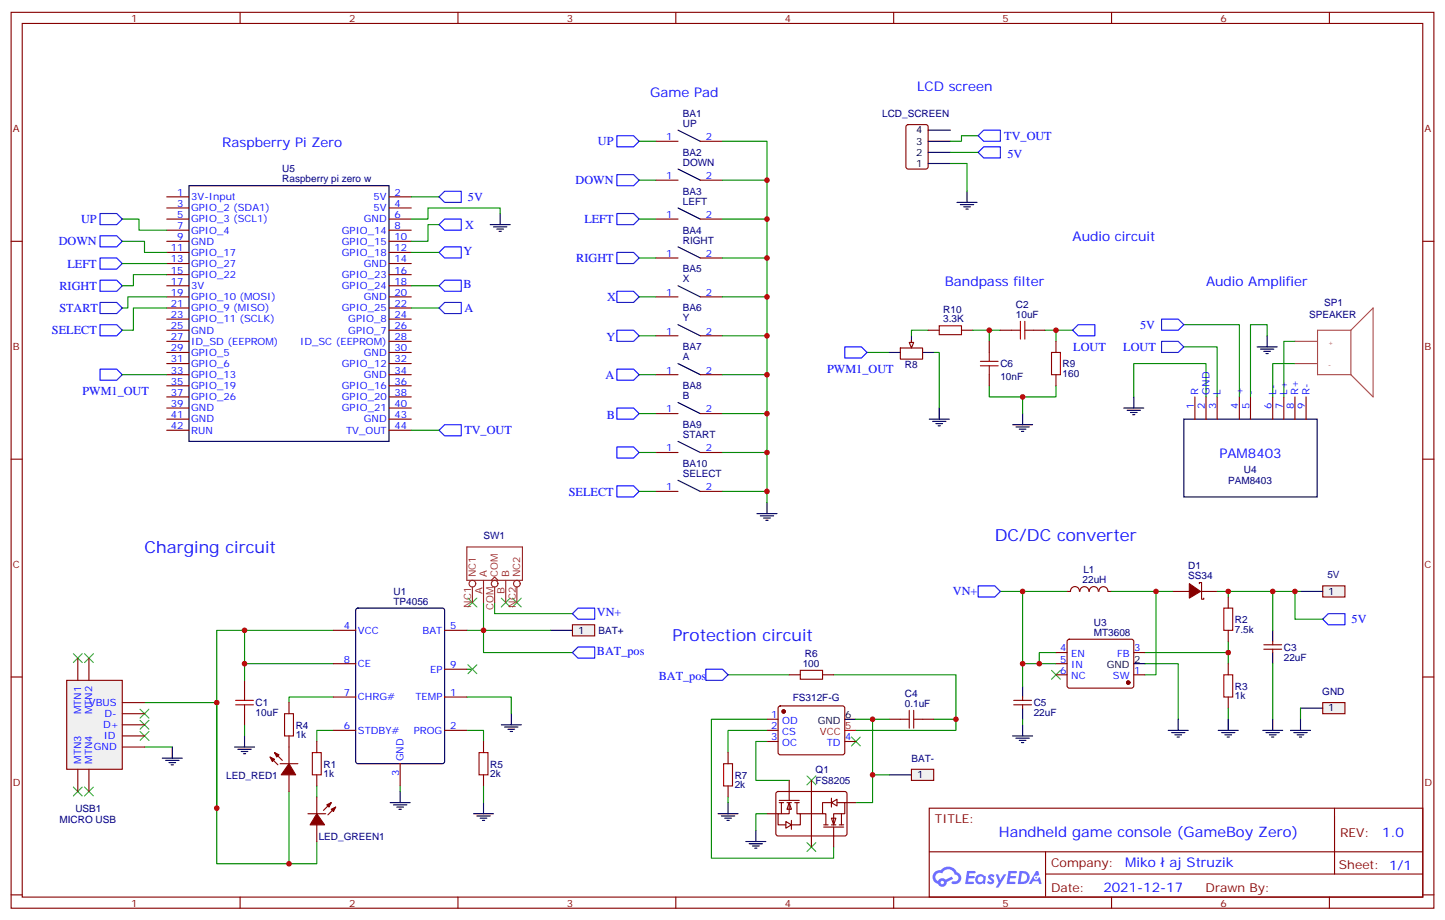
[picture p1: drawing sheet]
<svg xmlns="http://www.w3.org/2000/svg" width="459mm" height="292mm" viewBox="0 0 459 292" stroke-linecap="round" stroke-linejoin="round" font-family="sans-serif">
<g fill="none" stroke="#870000" stroke-width=".35">
<path d="M3.5 3.9h451.6v284.4h-451.6zM7.1 7.4h444.5v277.3h-444.5zM76.2 3.9v3.5M145.3 3.9v3.5M214.5 3.9v3.5M283.6 3.9v3.5M352.8 3.9v3.5M421.9 3.9v3.5M3.5 76.6h3.6M451.6 76.6h3.5M3.5 145.7h3.6M451.6 145.7h3.5"/>
<path d="M3.5 214.9h3.6M451.6 214.9h3.5M294.9 256.5h156.7v28.2h-156.7zM423.5 256.5l.1 20.9M295 270.4h156.4M331.8 277.4h119.6M331.8 270.4v14.1M3.5 284h3.6M76.2 284.7v3.6M145.3 284.7v3.6M214.5 284.7v3.6M283.6 284.7v3.6"/>
<path d="M352.8 284.7v3.6M421.9 284.7v3.6M451.6 284h3.5"/>
</g>
<g fill="#5487ff">
<path d="M313.9 277.7a1.22 1.22 0 0 1 1.7 .2l-.4 .6a.47 .47 0 0 0-.3-.4 .47 .47 0 0 0-.5 .2l.2 .2a1.14 1.14 0 0 1 .7 1.8 1.14 1.14 0 0 1-1.9 0l-.2-.2 .5-.6 .7 .5a.29 .29 0 0 0 .4-.3 .29 .29 0 0 0-.3-.3 1.04 1.04 0 0 1-.6-1.7z"/>
<path d="M306.9 276.4h2.4l.3 .2-.1 .5-1.9 .1-.1 .8h1.5l.4 .4-.4 .4h-1.6l-.2 1.1h1.8l.1 .3-.1 .3-2.7 .1z"/>
<path d="M320.1 276.4l2.6 .2-.1 .5-1.8 .1-.1 .8h1.5l.3 .4-.4 .4h-1.5l-.2 1.1h1.7l.2 .3-.2 .3-2.6 .1z"/>
<path d="M328.8 276.4h.7l.3 1.3-.6 .3a.69 .69 0 0 0-1 .3 .69 .69 0 0 0 .5 .9 .69 .69 0 0 0 .8-.6l.5-.2 .6 2.2h-.8l-.2-.9h-1.7l-.5 .9h-.9z"/>
<path d="M316 277.5h.8l.6 1.8 1.1-1.8h.9l-2.5 4.2h-.9l.9-1.5z"/>
<path d="M323.6 276.4l-.6 4.2h1.4a2.11 2.11 0 0 0 2.4-2.1 2.11 2.11 0 0 0-2.5-2.1zM324.3 277.2a1.43 1.43 0 0 1 1.7 1.6 1.43 1.43 0 0 1-2.1 1.1z"/>
<path d="M309.9 278.1a1.54 1.54 0 0 0-.1 2.1 1.54 1.54 0 0 0 2.2 .1l.6 .3 .3-2.3-.6-.3a1.49 1.49 0 0 0-2.4 .1zM310.2 279.1a.94 .94 0 0 1 1.8 0 .94 .94 0 0 1-1.8 0z"/>
<path d="M296.6 276.8a2.18 2.18 0 0 0 1.1 3.7 1.44 1.44 0 0 0 1.6 .9 1.44 1.44 0 0 0 1.2-1.4l2-1-.4-.8-2 1a1.47 1.47 0 0 0-2.4 .4 1.39 1.39 0 0 1-.7-1.9 1.39 1.39 0 0 1 2-.5 2.12 2.12 0 0 1 2.2-1.3 2.12 2.12 0 0 1 1.9 1.7 1.14 1.14 0 0 1 1.1 1.4 1.14 1.14 0 0 1-1.7 .7 .43 .43 0 0 0-.5 .4 .43 .43 0 0 0 .4 .5 1.98 1.98 0 0 0 2.5-1.2 1.98 1.98 0 0 0-1.2-2.6 3.1 3.1 0 0 0-5.3-.6l-.8 .1zM298.5 280.1a.55 .55 0 0 1 1.1 0 .55 .55 0 0 1-1.1 0z"/>
<circle cx="328.8" cy="278.5" r=".26"/>
</g>
<g fill="none" stroke="#870000" stroke-width=".35">
<path d="M208.1 44.8h7.1M208.1 57.2h7.1M222.2 44.8h7.1M222.2 57.2h7.1M208.1 69.5h7.1M222.2 69.5h7.1M208.1 81.9h7.1M208.1 94.2h7.1M222.2 81.9h7.1M222.2 94.2h7.1M208.1 106.6h7.1M208.1 118.9h7.1"/>
<path d="M222.2 106.6h7.1M222.2 118.9h7.1M208.1 131.3h7.1M222.2 131.3h7.1M208.1 143.6h7.1M208.1 156h7.1M222.2 143.6h7.1M222.2 156h7.1"/>
</g>
<g fill="none" stroke="#000" stroke-width=".35">
<path d="M215.2 41.3l7 3.5M215.2 53.7l7 3.5M215.2 66l7 3.5M215.2 78.4l7 3.5M215.2 90.7l7 3.5M215.2 103l7 3.6M215.2 115.4l7 3.5M215.2 127.7l7 3.6M215.2 140.1l7 3.5M215.2 152.4l7 3.6M243.4 159.5v3.5M240.2 163h6.4"/>
<path d="M241.3 163.7h4.2M242.4 164.4h2.1M243.1 165.1h.7M54.7 237.1v3.5M51.5 240.6h6.4M52.6 241.3h4.2M53.6 242h2.1M54.3 242.7h.7"/>
</g>
<path d="M195.8 43.1h5.3l1.7 1.7-1.7 1.8h-5.3zM195.8 55.4h5.3l1.7 1.8-1.7 1.7h-5.3zM195.8 67.8h5.3l1.7 1.7-1.7 1.8h-5.3zM195.8 92.5h5.3l1.7 1.7-1.7 1.8h-5.3zM195.8 80.1h5.3l1.7 1.8-1.7 1.7h-5.3zM195.8 104.8h5.3l1.7 1.8-1.7 1.7h-5.3zM195.8 117.2h5.3l1.7 1.7-1.7 1.8h-5.3zM195.8 129.5h5.3l1.7 1.8-1.7 1.7h-5.3zM195.8 141.9h5.3l1.7 1.7-1.7 1.8h-5.3zM195.8 154.2h5.3l1.7 1.8-1.7 1.7h-5.3z" fill="none" stroke="#00f" stroke-width=".35"/>
<g fill="none" stroke="#008700" stroke-width=".35">
<path d="M202.8 44.8h5.3M202.8 57.2h5.3M229.3 44.8h14.1v114.7M229.3 57.2h14.1M202.8 69.5h5.3M229.3 69.5h14.1M202.8 81.9h5.3M202.8 94.2h5.3M229.3 81.9h14.1M229.3 94.2h14.1M202.8 106.6h5.3M202.8 118.9h5.3"/>
<path d="M229.3 106.6h14.1M229.3 118.9h14.1M202.8 131.3h5.3M229.3 131.3h14.1M202.8 143.6h5.3M202.8 156h5.3M229.3 143.6h14.1M229.3 156h14.1M45.9 223h22.9v33.5M45.9 237.1h8.8"/>
</g>
<g fill="none" stroke="#3c3" stroke-width=".35">
<path d="M23.3 207.5l2.8 2.8M26.1 207.5l-2.8 2.8M26.8 207.5l2.8 2.8M29.6 207.5l-2.8 2.8M44.4 232.2l2.9 2.8M44.4 228.6l2.9 2.9M44.4 225.1l2.9 2.8M47.3 232.2l-2.9 2.8M47.3 228.6l-2.9 2.9M47.3 225.1l-2.9 2.8M23.3 249.8l2.8 2.8M26.1 249.8l-2.8 2.8"/>
<path d="M26.8 249.8l2.8 2.8M29.6 249.8l-2.8 2.8"/>
</g>
<path d="M21.2 215.9h17.6v28.3h-17.6z" fill="#f0f0f0" stroke="#870000" stroke-width=".35"/>
<path d="M24.7 208.9v7M28.2 208.9v7M77.6 215.9v3.6M38.8 237.1h7.1M38.8 223h7.1M38.8 226.5h7.1M38.8 230h7.1M38.8 233.6h7.1M77.6 226.5v3.5M24.7 244.2v7M28.2 244.2v7" fill="none" stroke="#870000" stroke-width=".35"/>
<path d="M148.5 189.8l2.8 2.9M151.3 189.8l-2.8 2.9M159.1 189.8l2.8 2.9M161.9 189.8l-2.8 2.9M162.6 189.8l2.9 2.9M165.5 189.8l-2.9 2.9M148.5 211l2.8 2.8M151.3 211l-2.8 2.8" fill="none" stroke="#3c3" stroke-width=".35"/>
<path d="M153.5 191.2v15.9h28.2M157 191.2v3.6h24.7M148.2 212.4h1.7M77.6 230v3.6" fill="none" stroke="#008700" stroke-width=".35"/>
<path d="M183.4 193h5.3v3.5h-5.3l-1.7-1.7zM181.7 207.1l1.7-1.7h5.3v3.5h-5.3z" fill="none" stroke="#00f" stroke-width=".35"/>
<path d="M77.6 219.5v2.8M74.8 223.7h5.6M74.8 222.3h5.6M77.6 223.7v2.8" fill="none" stroke="#a10000" stroke-width=".35"/>
<path d="M181.7 198.3h7v3.5h-7z" fill="#f0f0f0" stroke="#870000" stroke-width=".35"/>
<g fill="none" stroke="#000" stroke-width=".35">
<path d="M113.1 193.2l.5-.2h26.8l.7 .4v48.3l-.5 .6-27 .1-.7-.5v-48.2zM174.6 200.1h7.1M74.4 237.1h6.4M75.5 237.8h4.2M76.6 238.5h2.1M77.3 239.2h.7M77.6 233.6v3.5M159.1 230h6.4M160.2 230.8h4.2M161.2 231.5h2.1M161.9 232.2h.7M162.3 226.5v3.5"/>
<path d="M268.1 228.3h3.5M123.8 254.7h6.4M124.9 255.4h4.2M125.9 256.2h2.2M126.6 256.9h.8M127 251.2v3.5M150.3 258.3h6.3M151.3 259h4.3M152.4 259.7h2.1M153.5 254.7v3.6M153.1 260.4h.7"/>
</g>
<g fill="none" stroke="#8c2424" stroke-width=".35">
<path d="M148.2 173.6h17.6v10.6h-17.6zM149.9 186.3v4.9M153.5 184.2v7M155.9 184.2l1.1-1.1 1 1.1M157 186.3v4.9M160.5 184.2v7M164 186.3v4.9"/>
<circle cx="149.9" cy="185.2" r="1.06"/>
<circle cx="157" cy="185.2" r="1.06"/>
<circle cx="164" cy="185.2" r="1.06"/>
</g>
<g fill="none" stroke="#008700" stroke-width=".35">
<path d="M77.6 210.6v5.3M77.6 200.1h28.2M105.8 210.6h-28.2v-10.5h-8.8v74h22.9M148.2 200.1h26.4M231.1 214.2h19.4M264.6 214.2h38.8v14.1h-7.1M105.8 231.8h-5.3v3.5M105.8 221.2h-14.1v1.8M148.2 231.8h5.3v3.5M148.2 221.2h14.1v5.3M303.4 228.3v3.5h-31.8M91.7 251.2v22.9h8.8v-7"/>
<path d="M100.5 249.4v3.6M127 249.4v1.8M153.5 249.4v5.3"/>
</g>
<g fill="none" stroke="#870000" stroke-width=".35">
<path d="M105.8 200.1h7.1M105.8 210.6h7.1M141.1 200.1h7.1M141.1 212.4h7.1M87.1 238.9l2.5 2.4M91.7 223v3.5M91.7 233.6v8.8M100.5 235.3v3.6M105.8 221.2h7.1M105.8 231.8h7.1M141.1 221.2h7.1M141.1 231.8h7.1"/>
<path d="M153.5 235.3v3.6M243.4 231.8h3.5M243.4 228.3h3.5M243.4 235.3h3.5M247.2 224.3l.4-.3h19.8l.5 .3 .2 .5-.1 14.3-.6 .5-20-.1-.5-.6v-14.1zM268.1 235.3h3.5M282.2 228.3h3.6M292.8 228.3h3.5M85.7 240.3l2.5 2.4M88.9 242.4h5.6M91.7 245.9v5.3M97.7 258.3h5.7"/>
<path d="M100.5 245.9v3.5M100.5 253v5.3M105.1 254.7l-2.4 2.5M106.5 256.2l-2.4 2.4M127 242.4v7M153.5 245.9v3.5M100.5 261.8v5.3"/>
</g>
<g fill="#870000" stroke="#870000" stroke-width=".35">
<path d="M100.5 258.3l2.5 3.5h-4.6z"/>
<path d="M105.1 256.9l1.4-.7-.7 1.4z"/>
<path d="M103.7 255.4l1.4-.7-.7 1.5z"/>
<path d="M87.1 238.9l1.4 .7-.7 .7z"/>
<path d="M85.7 240.3l1.4 .7-.7 .7z"/>
<path d="M91.7 242.4l2.1 3.5h-4.5z"/>
<circle cx="248.7" cy="225.8" r=".53"/>
</g>
<path d="M90.3 226.5h2.8v7.1h-2.8zM99.1 238.9h2.9v7h-2.9zM152 238.9h2.9v7h-2.9zM285.8 228.3h2.8M288.6 225.5v5.6M290 228.3h2.8M290 225.5v5.6" fill="none" stroke="#a10000" stroke-width=".35"/>
<path d="M270.2 233.9l2.8 2.8M273 233.9l-2.8 2.8M256.1 246.3l2.8 2.8M258.9 246.3l-2.8 2.8M256.1 267.4l2.8 2.9M258.9 267.4l-2.8 2.9" fill="none" stroke="#3c3" stroke-width=".35"/>
<path d="M268.1 231.8h3.5" fill="none" stroke="#f00" stroke-width=".35"/>
<path d="M289.3 244.2h7v3.5h-7z" fill="#f0f0f0" stroke="#870000" stroke-width=".35"/>
<path d="M227.9 258.3h6.3M229 259h4.2M230 259.7h2.1M231.1 254.7v3.6M282.2 245.9h7.1M230.7 260.4h.7M236.7 267.1h6.4M237.8 267.8h4.2M238.8 268.5h2.1M239.5 269.2h.7M239.9 263.6v3.5" fill="none" stroke="#000" stroke-width=".35"/>
<path d="M243.4 231.8h-12.3v7.1M243.4 228.3h-17.6v44.1h38.8v-3.5M243.4 235.3h-3.5v12.4h10.6M271.6 228.3h5.3v26.4h-5.3M276.9 228.3h5.3M231.1 253v1.7M243.4 258.3h-3.5v5.3M276.9 245.9h5.3" fill="none" stroke="#008700" stroke-width=".35"/>
<g fill="#fff" stroke="#870000" stroke-width=".35">
<path d="M250.5 254.7l.7 2.2h-1.4z"/>
<path d="M249.4 260.7l1.8 1.1-1.8 1.1z"/>
</g>
<path d="M243.4 258.3h3.5M247.3 254h6.3M247.3 254.7h1.4M248 254.7v3.6M249.8 254.7h1.4M250.5 254.7v3.6h-3.6v3.5h2.5M250.5 247.7v6.3M252.2 254.7h1.4M252.9 254.7v3.6h1.1v3.5h-2.8M257.5 247.7v3.5M251.2 260.4v2.8" fill="none" stroke="#870000" stroke-width=".35"/>
<g fill="#fff" stroke="#870000" stroke-width=".35">
<path d="M263.9 259.7h1.4l-.7 2.1z"/>
<path d="M263.9 254.7l1.7-1v2.1z"/>
</g>
<g fill="none" stroke="#870000" stroke-width=".35">
<path d="M338.7 187.7h1M339.8 187.7a1.41 1.41 0 0 1 1.4-1.5 1.41 1.41 0 0 1 1.4 1.5M342.8 187.7a1.41 1.41 0 0 1 1.4-1.5 1.41 1.41 0 0 1 1.4 1.5M345.7 187.7a1.41 1.41 0 0 1 1.5-1.5 1.41 1.41 0 0 1 1.4 1.5M348.8 187.7a1.41 1.41 0 0 1 1.4-1.5 1.41 1.41 0 0 1 1.4 1.5M351.7 187.7h1.1M372.2 187.7h5.3M380.6 185.2v-.3h.8v5.3h.7v-.4M381 187.7h5.3M250.5 214.2h3.5M261.1 214.2h3.5M401.1 206.1h5.7"/>
<path d="M401.1 204.6h5.7M403.9 203.6v1M403.9 206.1v1M231.1 238.9v3.5M321.7 223.7h5.7M321.7 222.3h5.7M324.6 221.2v1.1M324.6 223.7v1.1M231.1 249.4v3.6M246.5 251.4l.4-.2 21.5 .1 .4 .6v13l-.7 .4h-21.4l-.5-.7v-12.7zM254 258.3h7.1M257.5 251.2v17.7"/>
<path d="M263.9 254.7h-2.8v3.6h1v3.5M263.9 253.3v2.9M265.6 254.7h2.5v3.6h-3.5v3.5M267.1 258.3v3.5M268.1 254.7h3.5M261.4 262.5h6.4M261.4 261.8h1.4M263.9 261.8h1.4M264.6 262.5v6.4M266.3 261.8h1.5"/>
</g>
<path d="M254 212.8h7.1v2.8h-7.1zM229.7 242.4h2.8v7h-2.8z" fill="none" stroke="#a10000" stroke-width=".35"/>
<path d="M224 212.4h5.3l1.8 1.8-1.8 1.7h-5.3z" fill="none" stroke="#00f" stroke-width=".35"/>
<path d="M333.7 212.8l2.8 2.8M336.5 212.8l-2.8 2.8" fill="none" stroke="#3c3" stroke-width=".35"/>
<path d="M324.6 217.7v3.5M403.9 200.1v3.5M403.9 207.1v3.5M324.6 224.8v3.5" fill="none" stroke="#000" stroke-width=".35"/>
<path d="M377.5 185.2l3.5 2.5-3.5 2.1z" fill="#870000" stroke="#870000" stroke-width=".35"/>
<path d="M317.5 187.7h7.1" fill="none" stroke="#008700" stroke-width=".35"/>
<path d="M419.8 223h7.1v3.5h-7.1z" fill="#f0f0f0" stroke="#870000" stroke-width=".35"/>
<path d="M412.7 224.8h7.1" fill="none" stroke="#000" stroke-width=".35"/>
<path d="M419.8 185.9h7.1v3.6h-7.1z" fill="#f0f0f0" stroke="#870000" stroke-width=".35"/>
<g fill="none" stroke="#000" stroke-width=".35">
<path d="M282.2 111.9h3.6M289.3 106.6v3.5M292.8 111.9h3.5M294.9 133h6.4M296 133.7h4.2M297 134.4h2.2M297.7 135.1h.7M298.1 129.5v3.5M412.7 187.7h7.1M359.8 210.6h3.6M321.4 233.6h6.3M322.4 234.3h4.3"/>
<path d="M323.5 235h2.1M324.2 235.7h.7M324.6 230v3.6M370.8 231.8h6.3M371.8 232.5h4.3M372.9 233.2h2.1M373.6 233.9h.7M373.9 228.3v3.5M386.6 231.8h6.4M387.7 232.5h4.2M388.8 233.2h2.1M389.5 233.9h.7"/>
<path d="M389.8 228.3v3.5M400.8 231.8h6.3M401.8 232.5h4.2M402.9 233.2h2.1M403.6 233.9h.7M403.9 228.3v3.5M409.6 231.8h6.3M410.6 232.5h4.3M411.7 233.2h2.1M412.4 233.9h.7M412.7 228.3v3.5"/>
</g>
<g fill="none" stroke="#008700" stroke-width=".35">
<path d="M275.2 111.9h7M294.6 104.8h-5.3v1.8M296.3 111.9h1.8v17.6M338.7 187.7h-14.1v22.9M352.8 187.7h14.1v26.5h-3.5M366.9 187.7h5.3M386.3 187.7h3.5v1.8M389.8 187.7h14.1v12.4M403.9 187.7h8.8M335.1 207.1h-5.3v3.5M335.1 210.6h-10.5v7.1M363.4 207.1h26.4v3.5"/>
<path d="M363.4 210.6h10.5v17.7M389.8 203.6v3.5M403.9 210.6v17.7M324.6 228.3v1.7M389.8 224.8v3.5M412.7 224.8v3.5"/>
</g>
<circle cx="358.1" cy="216.6" r=".53" fill="#870000" stroke="#870000" stroke-width=".35"/>
<path d="M285.8 110.5h7v3.5h-7zM289.3 108v1.7M389.8 189.5v3.5M335.1 214.2h3.6M335.1 207.1h3.6M335.1 210.6h3.6M338.9 203.1l.5-.2h19.7l.5 .2 .2 .5v14.4l-.7 .4-20-.1-.4-.6v-14.1zM359.8 214.2h3.6M359.8 207.1h3.6M389.8 200.1v3.5M389.8 210.6v3.6M389.8 221.2v3.6" fill="none" stroke="#870000" stroke-width=".35"/>
<path d="M388.4 193h2.8v7.1h-2.8zM388.4 214.2h2.8v7h-2.8z" fill="none" stroke="#a10000" stroke-width=".35"/>
<path d="M310.4 185.9h5.3l1.8 1.8-1.8 1.8h-5.3z" fill="none" stroke="#00f" stroke-width=".35"/>
<path d="M288.6 108.7h1.4l-.7 1.8z" fill="#f0f0f0" stroke="#870000" stroke-width=".35"/>
<g fill="none" stroke="#008700" stroke-width=".35">
<path d="M301.6 51.9h5.3v8.8M301.6 48.4h8.8M310.4 43.1h-5.2v1.7h-3.6M38.8 69.5h5.3v3.6h8.8M38.8 76.6h7.1v3.5h7M130.5 62.5h8.8M139.3 71.3h-3.5v5.3h-5.3M158.7 67.8v-1.8h-22.9v3.5h-5.3M38.8 83.6h14.1M52.9 87.2h-10.6v3.5h-3.5M52.9 94.2h-12.3v3.6h-1.8M52.9 97.8h-10.6v7h-3.5"/>
<path d="M130.5 80.1h8.8M130.5 90.7h8.8M130.5 97.8h8.8M38.8 118.9h14.1M308.7 104.8h5.3M317.5 104.8h-3.5v3.5M331.6 104.8h3.5v3.5M335.1 104.8h5.3M375.7 103h17.6v23M375.7 110.1h10.6v15.9M402.2 106.6v-3.6h-5.3v23M411 108.3h-3.5v17.7"/>
<path d="M411 115.4h-7.1v10.6M130.5 136.6h8.8M314 122.4v3.6h21.1v-3.6M324.6 126v5.3M359.8 126v-10.6h23v10.6M411 187.7v8.8h8.8"/>
</g>
<path d="M411 108.3h6.9M411 115.4h6.9M428.7 104.8h-10.5v14.1h10.5M428.7 104.8v14.1M428.7 104.8l7.1-7v28.2l-7.1-7.1" fill="none" stroke="#a64a4a" stroke-width=".35"/>
<g fill="none" stroke="#000" stroke-width=".35">
<path d="M60 58.9h63.5v81.2h-63.5zM294.6 51.9h7M294.6 48.4h7M294.6 44.8h7M294.6 41.3h7M155.6 71.3h6.3M156.6 72h4.3M157.7 72.7h2.1M158.4 73.4h.7M158.7 67.8v3.5M303.7 64.2h6.4M304.8 64.9h4.2"/>
<path d="M305.9 65.7h2.1M306.6 66.4h.7M306.9 60.7v3.5M399 110.1h6.3M400 110.8h4.3M401.1 111.5h2.1M401.8 112.2h.7M402.2 106.6v3.5M321.4 134.8h6.3M322.4 135.5h4.3M323.5 136.2h2.1M324.2 136.9h.7"/>
<path d="M324.6 131.3v3.5M356.7 129.5h6.3M357.7 130.2h4.2M358.8 130.9h2.1M359.5 131.6h.7M359.8 126v3.5M375.7 133h42.3v24.7h-42.3z"/>
</g>
<g fill="none" stroke="#00f" stroke-width=".35">
<path d="M310.4 48.4l1.8-1.8h5.3v3.5h-5.3zM310.4 43.1l1.8-1.8h5.3v3.5h-5.3zM31.7 74.8h5.3l1.8 1.8-1.8 1.8h-5.3zM31.7 67.8h5.3l1.8 1.7-1.8 1.8h-5.3zM139.3 62.5l1.8-1.8h5.3v3.5h-5.3zM139.3 71.3l1.8-1.8h5.3v3.6h-5.3zM31.7 88.9h5.3l1.8 1.8-1.8 1.8h-5.3zM31.7 96h5.3l1.8 1.8-1.8 1.7h-5.3zM31.7 81.9h5.3l1.8 1.7-1.8 1.8h-5.3zM139.3 97.8l1.8-1.8h5.3v3.5h-5.3zM139.3 90.7l1.8-1.8h5.3v3.6h-5.3zM139.3 80.1l1.8-1.7h5.3v3.5h-5.3z"/>
<path d="M31.7 117.2h5.3l1.8 1.7-1.8 1.8h-5.3zM31.7 103h5.3l1.8 1.8-1.8 1.8h-5.3zM268.1 110.1h5.3l1.8 1.8-1.8 1.7h-5.3zM342.2 103h5.3v3.6h-5.3l-1.8-1.8zM368.7 101.3h5.2l1.8 1.7-1.8 1.8h-5.2zM368.7 108.3h5.2l1.8 1.8-1.8 1.8h-5.2zM139.3 136.6l1.8-1.8h5.3v3.5h-5.3zM419.8 196.5l1.8-1.7h5.3v3.5h-5.3z"/>
</g>
<g fill="none" stroke="#870000" stroke-width=".35">
<path d="M287.7 39.8l.5-.3h5.7l.6 .5 .1 13-.5 .6-5.9 .1-.6-.5-.1-12.9zM52.9 62.5h7.1M52.9 66h7.1M52.9 69.5h7.1M52.9 73.1h7.1M52.9 76.6h7.1M123.5 62.5h7M123.5 66h7M123.5 69.5h7M123.5 73.1h7M123.5 76.6h7M52.9 80.1h7.1"/>
<path d="M52.9 83.6h7.1M52.9 87.2h7.1M52.9 90.7h7.1M52.9 94.2h7.1M52.9 97.8h7.1M123.5 80.1h7M123.5 83.6h7M123.5 87.2h7M123.5 90.7h7M123.5 94.2h7M123.5 97.8h7M52.9 104.8h7.1"/>
<path d="M52.9 101.3h7.1M52.9 108.3h7.1M52.9 111.9h7.1M52.9 115.4h7.1M52.9 118.9h7.1M123.5 104.8h7M123.5 101.3h7M123.5 108.3h7M123.5 111.9h7M123.5 115.4h7M123.5 118.9h7M294.6 104.8h3.5"/>
<path d="M305.2 104.8h3.5M314 108.3v3.6M314 118.9v3.5M317.5 104.8h3.5M328.1 104.8h3.5M335.1 108.3v3.6M335.1 118.9v3.5M52.9 122.4h7.1M52.9 126h7.1M52.9 129.5h7.1M52.9 133h7.1M52.9 136.6h7.1"/>
<path d="M123.5 122.4h7M123.5 126h7M123.5 129.5h7M123.5 133h7M123.5 136.6h7M379.2 126v7M382.8 126v7M386.3 126v7M393.3 126v7M396.9 126v7M403.9 126v7M407.5 126v7"/>
<path d="M411 126v7M414.5 126v7"/>
</g>
<path d="M298.1 103.4h7.1v2.8h-7.1zM311.1 116.1h5.7M311.1 114.7h5.7M314 111.9v2.8M314 116.1v2.8M321 104.8h2.8M323.8 102v5.6M325.3 102v5.6M325.3 104.8h2.8M333.7 111.9h2.8v7h-2.8z" fill="none" stroke="#a10000" stroke-width=".35"/>
<g fill="#c00">
<circle cx="68.8" cy="223" r=".88"/>
<circle cx="68.8" cy="256.5" r=".88"/>
<circle cx="153.5" cy="200.1" r=".88"/>
<circle cx="77.6" cy="210.6" r=".88"/>
<circle cx="243.4" cy="156" r=".88"/>
<circle cx="243.4" cy="143.6" r=".88"/>
<circle cx="243.4" cy="131.3" r=".88"/>
<circle cx="243.4" cy="118.9" r=".88"/>
<circle cx="243.4" cy="106.6" r=".88"/>
<circle cx="243.4" cy="94.2" r=".88"/>
<circle cx="243.4" cy="81.9" r=".88"/>
<circle cx="243.4" cy="69.5" r=".88"/>
<circle cx="243.4" cy="57.2" r=".88"/>
<circle cx="303.4" cy="228.3" r=".88"/>
<circle cx="276.9" cy="228.3" r=".88"/>
<circle cx="276.9" cy="245.9" r=".88"/>
<circle cx="77.6" cy="200.1" r=".88"/>
<circle cx="91.7" cy="274.1" r=".88"/>
<circle cx="324.6" cy="187.7" r=".88"/>
<circle cx="324.6" cy="210.6" r=".88"/>
<circle cx="403.9" cy="187.7" r=".88"/>
<circle cx="389.8" cy="187.7" r=".88"/>
<circle cx="389.8" cy="207.1" r=".88"/>
<circle cx="366.9" cy="187.7" r=".88"/>
<circle cx="329.8" cy="210.6" r=".88"/>
<circle cx="324.6" cy="126" r=".88"/>
<circle cx="335.1" cy="104.8" r=".88"/>
<circle cx="314" cy="104.8" r=".88"/>
<circle cx="411" cy="187.7" r=".88"/>
</g>
<g font-size="5.3" fill="#00f">
<text x="315.7" y="171.8">DC/DC converter</text>
<text x="45.9" y="175.4">Charging circuit</text>
<text x="213.4" y="203.6">Protection circuit</text>
</g>
<text font-size="4.6" fill="#00f" x="317" y="265.5">Handheld game console (GameBoy Zero)</text>
<g font-size="4.2" fill="#00f">
<text x="291" y="29">LCD screen</text>
<text x="206.4" y="30.7">Game Pad</text>
<text x="70.6" y="46.6">Raspberry Pi Zero</text>
<text x="340.4" y="76.6">Audio circuit</text>
<text x="299.9" y="90.7">Bandpass filter</text>
<text x="382.8" y="90.7">Audio Amplifier</text>
<text x="387" y="145.3">PAM8403</text>
<text x="438.7" y="265.8">1.0</text>
<text x="357.1" y="275.3">Miko</text>
<text x="371.1" y="275.3">aj Struzik</text>
<text x="350.2" y="283.1">2021-12-17</text>
</g>
<g font-size="3.9" fill="#00f">
<text x="189.8" y="46.1">UP</text>
<text x="318.7" y="44.4">TV_OUT</text>
<text x="319.7" y="50.2">5V</text>
<text x="182.7" y="58.5">DOWN</text>
<text x="148.5" y="63.7">5V</text>
<text x="25.7" y="70.8">UP</text>
<text x="185.5" y="70.8">LEFT</text>
<text x="18.6" y="77.9">DOWN</text>
<text x="147.6" y="72.6">X</text>
<text x="147.1" y="80.9">Y</text>
<text x="182.9" y="83.2">RIGHT</text>
<text x="21.4" y="85">LEFT</text>
<text x="18.9" y="92">RIGHT</text>
<text x="147.1" y="91.5">B</text>
<text x="192.7" y="95.5">X</text>
<text x="18.8" y="99.1">START</text>
<text x="147.4" y="99">A</text>
<text x="16.5" y="106.1">SELECT</text>
<text x="361.8" y="104.3">5V</text>
<text x="192.5" y="108.3">Y</text>
<text x="340.6" y="111.4">LOUT</text>
<text x="356.5" y="111.4">LOUT</text>
<text x="262.5" y="118.5">PWM1_OUT</text>
<text x="26.1" y="125.5">PWM1_OUT</text>
<text x="192.1" y="120.2">A</text>
<text x="147.4" y="137.8">TV_OUT</text>
<text x="192.6" y="133">B</text>
<text x="180.5" y="157.3">SELECT</text>
<text x="302.4" y="189">VN+</text>
<text x="189.5" y="195.6">VN+</text>
<text x="429" y="197.8">5V</text>
<text x="189.5" y="208">BAT_pos</text>
<text x="209.1" y="215.8">BAT_pos</text>
</g>
<g font-size="3.9" fill="#800">
<text x="296.7" y="261.1">TITLE:</text>
<text x="425.3" y="265.8">REV:</text>
<text x="333.6" y="275.3">Company:</text>
<text x="425" y="275.9">Sheet: 1/1</text>
<text x="333.6" y="283">Date:</text>
<text x="382.6" y="283.1">Drawn By:</text>
</g>
<g font-size="3.2" fill="#800">
<text x="41.6" y="6.9">1</text>
<text x="110.8" y="6.9">2</text>
<text x="179.9" y="6.9">3</text>
<text x="249.1" y="6.9">4</text>
<text x="318.2" y="6.9">5</text>
<text x="387.3" y="6.9">6</text>
<text x="4.1" y="42">A</text>
<text x="452.1" y="42">A</text>
<text x="4.1" y="111.2">B</text>
<text x="452.1" y="111.2">B</text>
<text x="4.1" y="180.3">C</text>
<text x="452.1" y="180.3">C</text>
<text x="4.1" y="249.4">D</text>
<text x="452.1" y="249.4">D</text>
<text x="41.6" y="287.7">1</text>
<text x="110.8" y="287.7">2</text>
<text x="179.9" y="287.7">3</text>
<text x="249.1" y="287.7">4</text>
<text x="318.2" y="287.7">5</text>
<text x="387.3" y="287.7">6</text>
</g>
<g font-size="3.2" fill="#000080">
<text x="216.7" y="40.3">UP</text>
<text x="216.7" y="37.1">BA1</text>
<text x="280" y="37.1">LCD_SCREEN</text>
<text x="216.7" y="52.6">DOWN</text>
<text x="216.7" y="49.4">BA2</text>
<text x="89.6" y="57.7">Raspberry pi zero w</text>
<text x="89.6" y="54.5">U5</text>
<text x="216.7" y="64.9">LEFT</text>
<text x="216.7" y="61.8">BA3</text>
<text x="216.7" y="77.3">RIGHT</text>
<text x="216.7" y="74.1">BA4</text>
<text x="216.7" y="89.6">X</text>
<text x="216.7" y="86.5">BA5</text>
<text x="216.7" y="102">Y</text>
<text x="216.7" y="98.8">BA6</text>
<text x="299.4" y="99.3">R10</text>
<text x="322.4" y="100.9">10uF</text>
<text x="322.4" y="97.7">C2</text>
<text x="415.5" y="100.8">SPEAKER</text>
<text x="420.2" y="97.2">SP1</text>
<text x="299.4" y="102.3">3.3K</text>
<text x="216.7" y="111.2">BA7</text>
<text x="216.7" y="114.3">A</text>
<text x="287.2" y="116.9">R8</text>
<text x="317.5" y="116.5">C6</text>
<text x="337.3" y="119.7">160</text>
<text x="337.3" y="116.5">R9</text>
<text x="216.7" y="123.5">BA8</text>
<text x="317.5" y="120.7">10nF</text>
<text x="216.7" y="126.7">B</text>
<text x="216.7" y="135.9">BA9</text>
<text x="216.7" y="139">START</text>
<text x="216.7" y="148.2">BA10</text>
<text x="216.7" y="151.4">SELECT</text>
<text x="389.8" y="153.6">PAM8403</text>
<text x="394.8" y="150">U4</text>
<text x="153.4" y="171.2">SW1</text>
<text x="343.6" y="185.1">22uH</text>
<text x="343.8" y="181.9">L1</text>
<text x="377.1" y="183.8">SS34</text>
<text x="377.1" y="180.6">D1</text>
<text x="421.3" y="183.6">5V</text>
<text x="124.9" y="191.9">TP4056</text>
<text x="124.9" y="188.9">U1</text>
<text x="391.9" y="197.8">R2</text>
<text x="190" y="201.3">BAT+</text>
<text x="347.1" y="201.8">MT3608</text>
<text x="347.1" y="198.6">U3</text>
<text x="391.9" y="200.8">7.5k</text>
<text x="255.4" y="208.5">R6</text>
<text x="407.5" y="209.7">22uF</text>
<text x="407.5" y="206.5">C3</text>
<text x="254.8" y="211.8">100</text>
<text x="287.2" y="221.2">C4</text>
<text x="391.9" y="219">R3</text>
<text x="419.7" y="220.6">GND</text>
<text x="81.1" y="227.3">10uF</text>
<text x="81.1" y="224.2">C1</text>
<text x="251.6" y="222.4">FS312F-G</text>
<text x="287.2" y="224.4">0.1uF</text>
<text x="328.1" y="227.3">22uF</text>
<text x="328.1" y="224.2">C5</text>
<text x="391.9" y="222">1k</text>
<text x="93.8" y="231.3">R4</text>
<text x="93.8" y="234.4">1k</text>
<text x="102.7" y="243.7">R1</text>
<text x="155.6" y="243.7">R5</text>
<text x="258.9" y="245.3">Q1</text>
<text x="289.3" y="241.8">BAT-</text>
<text x="71.8" y="247.1">LED_RED1</text>
<text x="102.7" y="246.7">1k</text>
<text x="155.6" y="246.7">2k</text>
<text x="233.2" y="250.2">2k</text>
<text x="233.2" y="247.2">R7</text>
<text x="258.8" y="248.8">FS8205</text>
<text x="23.9" y="257.6">USB1</text>
<text x="18.9" y="261.2">MICRO USB</text>
<text x="101.2" y="266.5">LED_GREEN1</text>
</g>
<g font-size="3.2" fill="#00f">
<text x="211.4" y="44.5">1</text>
<text x="224" y="44.5">2</text>
<text x="211.4" y="56.8">1</text>
<text x="224" y="56.8">2</text>
<text x="56.2" y="62.1">1</text>
<text x="56.2" y="65.7">3</text>
<text x="60.7" y="63.5">3V-Input</text>
<text x="118.6" y="63.5">5V</text>
<text x="125.2" y="62.1">2</text>
<text x="125.2" y="65.7">4</text>
<text x="56.2" y="69.2">5</text>
<text x="60.7" y="67.1">GPIO_2 (SDA1)</text>
<text x="60.7" y="70.6">GPIO_3 (SCL1)</text>
<text x="115.5" y="70.6">GND</text>
<text x="118.6" y="67.1">5V</text>
<text x="125.2" y="69.2">6</text>
<text x="211.4" y="69.2">1</text>
<text x="224" y="69.2">2</text>
<text x="56.2" y="72.7">7</text>
<text x="56.2" y="76.2">9</text>
<text x="60.7" y="74.1">GPIO_4</text>
<text x="60.7" y="77.6">GND</text>
<text x="108.5" y="74.1">GPIO_14</text>
<text x="108.5" y="77.6">GPIO_15</text>
<text x="125.2" y="72.7">8</text>
<text x="125.2" y="76.2">10</text>
<text x="54.2" y="79.8">11</text>
<text x="54.2" y="83.3">13</text>
<text x="60.7" y="81.2">GPIO_17</text>
<text x="108.5" y="81.2">GPIO_18</text>
<text x="125.2" y="79.8">12</text>
<text x="125.2" y="83.3">14</text>
<text x="211.4" y="81.5">1</text>
<text x="224" y="81.5">2</text>
<text x="54.2" y="86.8">15</text>
<text x="60.7" y="84.7">GPIO_27</text>
<text x="60.7" y="88.2">GPIO_22</text>
<text x="108.5" y="88.2">GPIO_23</text>
<text x="115.5" y="84.7">GND</text>
<text x="125.2" y="86.8">16</text>
<text x="54.2" y="90.3">17</text>
<text x="54.2" y="93.9">19</text>
<text x="60.7" y="91.8">3V</text>
<text x="60.7" y="95.3">GPIO_10 (MOSI)</text>
<text x="108.5" y="91.8">GPIO_24</text>
<text x="115.5" y="95.3">GND</text>
<text x="125.2" y="90.3">18</text>
<text x="125.2" y="93.9">20</text>
<text x="211.4" y="93.9">1</text>
<text x="224" y="93.9">2</text>
<text x="54.2" y="97.4">21</text>
<text x="54.2" y="100.9">23</text>
<text x="60.7" y="98.8">GPIO_9 (MISO)</text>
<text x="108.5" y="98.8">GPIO_25</text>
<text x="125.2" y="97.4">22</text>
<text x="125.2" y="100.9">24</text>
<text x="54.2" y="104.5">25</text>
<text x="54.2" y="108">27</text>
<text x="60.7" y="102.3">GPIO_11 (SCLK)</text>
<text x="60.7" y="105.9">GND</text>
<text x="110.5" y="102.3">GPIO_8</text>
<text x="110.5" y="105.9">GPIO_7</text>
<text x="125.2" y="104.5">26</text>
<text x="125.2" y="108">28</text>
<text x="211.4" y="106.2">1</text>
<text x="224" y="106.2">2</text>
<text x="54.2" y="111.5">29</text>
<text x="60.7" y="109.4">ID_SD (EEPROM)</text>
<text x="60.7" y="112.9">GPIO_5</text>
<text x="95.3" y="109.4">ID_SC (EEPROM)</text>
<text x="115.5" y="112.9">GND</text>
<text x="125.2" y="111.5">30</text>
<text x="54.2" y="115">31</text>
<text x="54.2" y="118.6">33</text>
<text x="60.7" y="116.5">GPIO_6</text>
<text x="60.7" y="120">GPIO_13</text>
<text x="108.5" y="116.5">GPIO_12</text>
<text x="115.5" y="120">GND</text>
<text x="125.2" y="115">32</text>
<text x="125.2" y="118.6">34</text>
<text x="211.4" y="118.6">1</text>
<text x="224" y="118.6">2</text>
<text x="54.2" y="122.1">35</text>
<text x="54.2" y="125.6">37</text>
<text x="60.7" y="123.5">GPIO_19</text>
<text x="108.5" y="123.5">GPIO_16</text>
<text x="125.2" y="122.1">36</text>
<text x="125.2" y="125.6">38</text>
<text x="380.3" y="125.3" transform="rotate(-90 380.3 125.3)">R</text>
<text x="383.8" y="125.3" transform="rotate(-90 383.8 125.3)">GND</text>
<text x="387.3" y="125.3" transform="rotate(-90 387.3 125.3)">L</text>
<text x="394.4" y="125.3" transform="rotate(-90 394.4 125.3)">+</text>
<text x="397.9" y="125.3" transform="rotate(-90 397.9 125.3)">-</text>
<text x="405" y="125.3" transform="rotate(-90 405 125.3)">L-</text>
<text x="408.5" y="125.3" transform="rotate(-90 408.5 125.3)">L+</text>
<text x="412" y="125.3" transform="rotate(-90 412 125.3)">R+</text>
<text x="415.6" y="125.3" transform="rotate(-90 415.6 125.3)">R-</text>
<text x="54.2" y="129.2">39</text>
<text x="60.7" y="127">GPIO_26</text>
<text x="60.7" y="130.6">GND</text>
<text x="108.5" y="127">GPIO_20</text>
<text x="108.5" y="130.6">GPIO_21</text>
<text x="125.2" y="129.2">40</text>
<text x="211.4" y="130.9">1</text>
<text x="224" y="130.9">2</text>
<text x="378.9" y="129.8" transform="rotate(-90 378.9 129.8)">1</text>
<text x="382.4" y="129.8" transform="rotate(-90 382.4 129.8)">2</text>
<text x="385.9" y="129.8" transform="rotate(-90 385.9 129.8)">3</text>
<text x="393" y="129.8" transform="rotate(-90 393 129.8)">4</text>
<text x="396.5" y="129.8" transform="rotate(-90 396.5 129.8)">5</text>
<text x="403.6" y="129.8" transform="rotate(-90 403.6 129.8)">6</text>
<text x="407.1" y="129.8" transform="rotate(-90 407.1 129.8)">7</text>
<text x="410.6" y="129.8" transform="rotate(-90 410.6 129.8)">8</text>
<text x="414.2" y="129.8" transform="rotate(-90 414.2 129.8)">9</text>
<text x="54.2" y="132.7">41</text>
<text x="54.2" y="136.2">42</text>
<text x="60.7" y="134.1">GND</text>
<text x="60.7" y="137.6">RUN</text>
<text x="109.9" y="137.6">TV_OUT</text>
<text x="115.5" y="134.1">GND</text>
<text x="125.2" y="132.7">43</text>
<text x="125.2" y="136.2">44</text>
<text x="211.4" y="143.3">1</text>
<text x="224" y="143.3">2</text>
<text x="211.4" y="155.6">1</text>
<text x="224" y="155.6">2</text>
<text x="109.1" y="199.7">4</text>
<text x="113.6" y="201.1">VCC</text>
<text x="134.1" y="201.1">BAT</text>
<text x="142.9" y="199.7">5</text>
<text x="336.5" y="206.8">4</text>
<text x="340" y="208.5">EN</text>
<text x="354.5" y="208.5">FB</text>
<text x="360" y="206.8">3</text>
<text x="109.1" y="210.3">8</text>
<text x="113.6" y="211.7">CE</text>
<text x="136.5" y="213.5">EP</text>
<text x="142.9" y="212.1">9</text>
<text x="336.5" y="210.3">5</text>
<text x="336.5" y="213.8">6</text>
<text x="340" y="212.1">IN</text>
<text x="340" y="215.6">NC</text>
<text x="353.2" y="215.6">SW</text>
<text x="360" y="213.8">1</text>
<text x="109.1" y="220.9">7</text>
<text x="142.9" y="220.9">1</text>
<text x="25.8" y="226.7" transform="rotate(-90 25.8 226.7)">MTN1</text>
<text x="28.2" y="224">VBUS</text>
<text x="29.3" y="226.7" transform="rotate(-90 29.3 226.7)">MTN2</text>
<text x="33.2" y="227.6">D-</text>
<text x="113.6" y="222.3">CHRG#</text>
<text x="131.9" y="222.3">TEMP</text>
<text x="244.8" y="227.9">1</text>
<text x="32.7" y="231.1">D+</text>
<text x="109.1" y="231.5">6</text>
<text x="113.6" y="232.9">STDBY#</text>
<text x="131.3" y="232.9">PROG</text>
<text x="142.9" y="231.5">2</text>
<text x="244.8" y="231.5">2</text>
<text x="248.2" y="229.7">OD</text>
<text x="248.2" y="233.2">CS</text>
<text x="29.8" y="238.2">GND</text>
<text x="32.9" y="234.6">ID</text>
<text x="244.8" y="235">3</text>
<text x="248.2" y="236.7">OC</text>
<text x="262.4" y="236.7">TD</text>
<text x="268.3" y="235">4</text>
<text x="25.8" y="242.4" transform="rotate(-90 25.8 242.4)">MTN3</text>
<text x="29.3" y="242.4" transform="rotate(-90 29.3 242.4)">MTN4</text>
<text x="128.1" y="241.7" transform="rotate(-90 128.1 241.7)">GND</text>
<text x="126.6" y="246.2" transform="rotate(-90 126.6 246.2)">3</text>
</g>
<g font-size="3.2">
<text x="290.8" y="45.9">3</text>
<text x="290.8" y="42.4">4</text>
<text x="290.8" y="53">1</text>
<text x="290.8" y="49.4">2</text>
<text x="421.6" y="188.8">1</text>
<text x="183.4" y="201.1">1</text>
<text x="351.2" y="212.1">GND</text>
<text x="360" y="210.3">2</text>
<text x="268.3" y="227.9">6</text>
<text x="421.6" y="225.8">1</text>
<text x="259.5" y="229.7">GND</text>
<text x="291" y="247">1</text>
</g>
<g font-size="3.2" fill="#8d2323">
<text x="151" y="183.1" transform="rotate(-90 151 183.1)">NC1</text>
<text x="154.5" y="183.1" transform="rotate(-90 154.5 183.1)">A</text>
<text x="158" y="183.1" transform="rotate(-90 158 183.1)">COM</text>
<text x="161.6" y="183.1" transform="rotate(-90 161.6 183.1)">B</text>
<text x="165.1" y="183.1" transform="rotate(-90 165.1 183.1)">NC2</text>
<text x="153.1" y="188.5" transform="rotate(-90 153.1 188.5)">A</text>
<text x="160.2" y="188.5" transform="rotate(-90 160.2 188.5)">B</text>
<text x="149.6" y="192.9" transform="rotate(-90 149.6 192.9)">NC1</text>
<text x="156.6" y="193.7" transform="rotate(-90 156.6 193.7)">COM</text>
<text x="163.7" y="192.9" transform="rotate(-90 163.7 192.9)">NC2</text>
</g>
<g font-size="3.2" fill="#f00">
<text x="260.2" y="233.2">VCC</text>
<text x="268.3" y="231.5">5</text>
</g>
<g font-size="2.1" fill="#a54b4b">
<text x="421.5" y="109.4">+</text>
<text x="421.5" y="116.4">-</text>
</g>
</svg>
